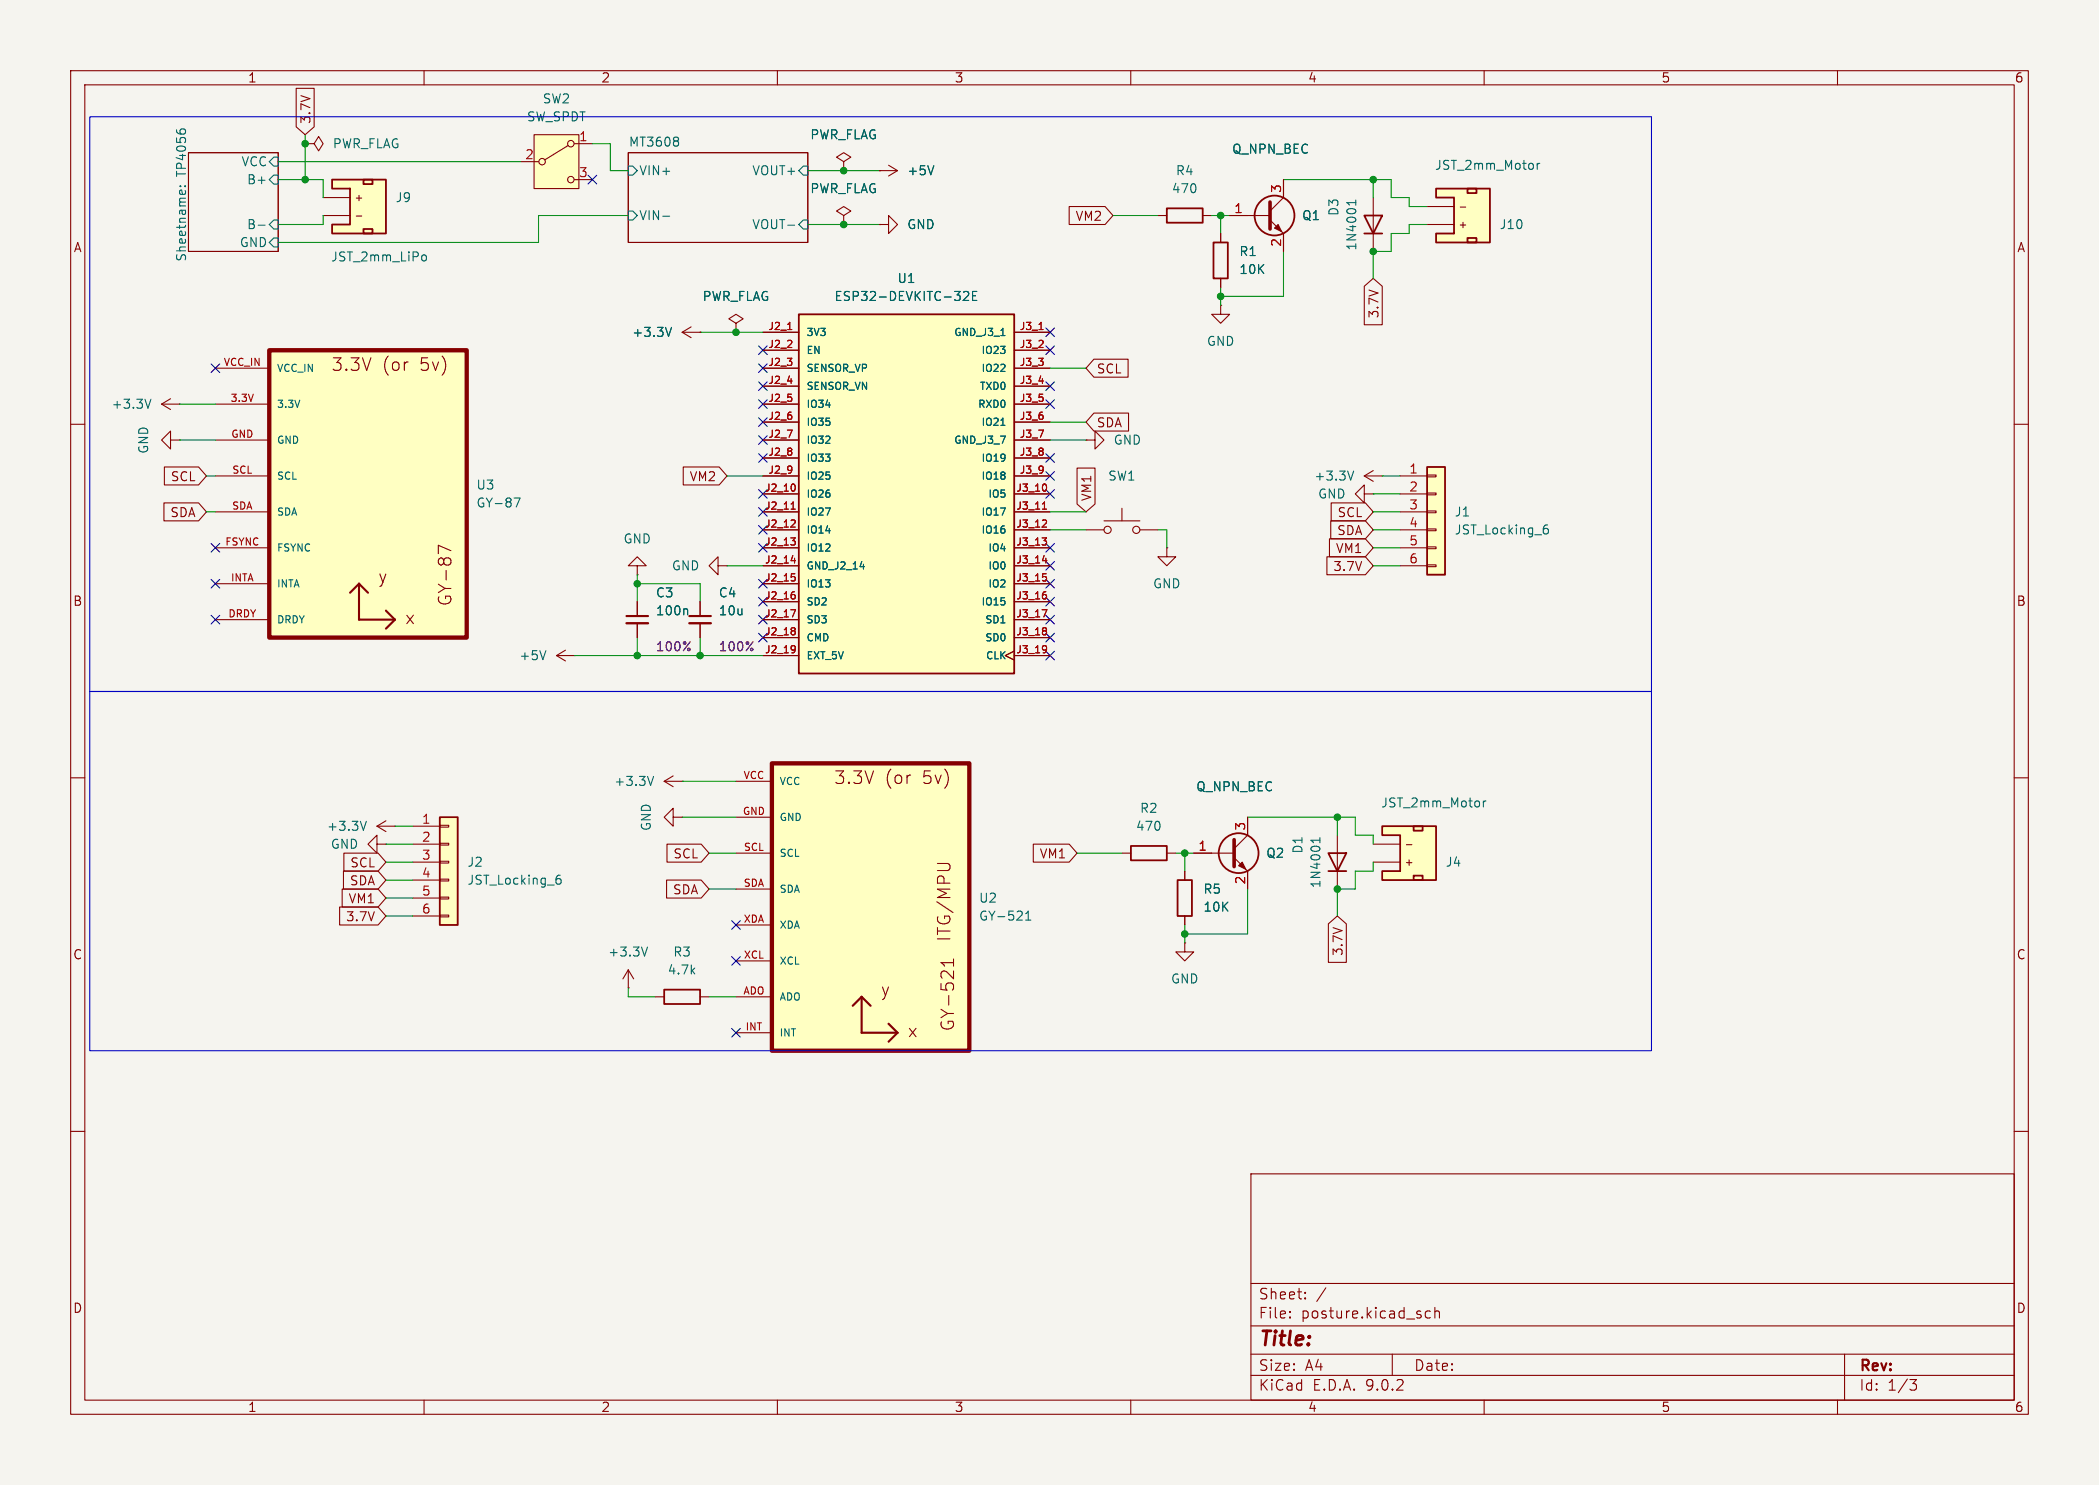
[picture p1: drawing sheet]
<svg xmlns="http://www.w3.org/2000/svg" width="297mm" height="210mm" viewBox="0 0 297 210" stroke-linecap="round" stroke-linejoin="round" font-family="sans-serif">
<path d="M0 0h297v210h-297z" fill="#f5f4ef" stroke="#f5f4ef" stroke-width=".14"/>
<g fill="none" stroke="#840000" stroke-width=".15">
<path d="M10 10h277v190h-277zM12 12h273v186h-273zM60 10v2M110 10v2M160 10v2M210 10v2M260 10v2M26.7 21.6h12.7v14h-12.7zM88.9 21.6h25.4v12.7h-25.4zM119.4 30.5l1-.7-1-.6-1 .6 1 .7v1.3M119.4 31.8h.1M194.3 27.9v7.7"/>
<path d="M22.9 57.2l1.2 .7M22.9 57.2h2.5M24.1 56.4l-1.2 .8M25.4 57.2h.1M10 60h2M285 60h2M10 110h2M53.3 119.4v-1.3l-1.2 1.3 1.2 1.3v-1.3h1.3M54.6 119.4h.1M95.2 115.6v-1.3l-1.2 1.3 1.2 1.2v-1.2h1.3M96.5 115.6h.1M176.5 115.6v2.5l-1.9 1.9"/>
<path d="M189.2 118.1v7.6M285 110h2M158.7 120.7h1.3M165.1 120.7h1.3M168.9 120.7h5.7M174.6 121.3l1.9 1.9v2.5M10 160h2M177 166h108v32h-108zM285 160h2M60 198v2M110 198v2M160 198v2"/>
<path d="M177 194.5h108M177 191.5h108M177 187.5h108M177 181.5h108M182.5 186.3h.1l-.1 .1M182.5 186.3v.1M182.5 185.5v.1M182.5 185.5h.1l-.1 .1M184.7 183.6v.1M184.7 183.6h-.1l.1 .1M184.7 182.8v.1M184.7 182.8h-.1l.1 .1"/>
<path d="M187.6 182.1l-1.3 2M197 191.5v3M202.4 185.5l-.4-.1-.3 .3v.4l.1 .2 .2 .1 .4-.1M203 185.5a.37 .37 0 0 1 .7 .1v.8M203 184.9v1.5M210 198v2M260 198v2M261 191.5v6.5M270.2 195.1h1l-.5 .6a.41 .41 0 0 1 .5 .3v.3l-.2 .2-.5 .1"/>
</g>
<g fill="none" stroke="#006464" stroke-width=".15">
<path d="M95.9 19.5l.1 .1-.1 .3M95.9 20l.1 .2-.1 .4M25.4 27.3l.1-.4h.2l.1 .6M25.5 26.3h.1M26.1 26.3h.2M26.2 26.9l.1 .4M36.5 31.8h1M38.7 24.8h.7v1.2h-.7l-.6-.6zM38.7 31.1h.7v1.3h-.7l-.6-.6zM38.7 33.7h.7v1.2h-.7l-.6-.6zM38.7 22.2h.7v1.3h-.7l-.6-.6zM88.9 23.5h.6l.7 .6-.7 .7h-.6z"/>
<path d="M88.9 29.8h.6l.7 .7-.7 .6h-.6zM93.8 30.6h1M111.5 31.8h.9M113.7 23.5h.6v1.3h-.6l-.7-.7zM113.7 31.1h.6v1.3h-.6l-.7-.6zM191.8 28.3v.7M191.8 28.7h-1.2l.3 .3M21.4 56.5l-.5 1.2M186.8 118.5v.7M186.8 118.8h-1.3l.4 .4"/>
</g>
<g fill="none" stroke="#840000" stroke-width=".25">
<path d="M193 30.5h2.6l-1.3 2.5zM193 33h2.6M160 119.6h5.1v2.1h-5.1zM188 120.7h2.5l-1.3 2.5zM188 123.2h2.5"/>
<circle cx="175.3" cy="120.6" r="2.82"/>
</g>
<path d="M174.6 118.7v3.9" fill="none" stroke="#840000" stroke-width=".51"/>
<path d="M175.3 122.4l.5-.5 .5 1z" fill="#840000" stroke="#840000" stroke-width=".15"/>
<path d="M203.2 26.7h7.6v7.6h-7.6v-1.3h2.5v-5.1h-2.5z" fill="#ffffc2"/>
<path d="M203.2 26.7h7.6v7.6h-7.6v-1.3h2.5v-5.1h-2.5zM207.6 33.7h1.3v.6h-1.3zM207.6 26.7h1.3v.6h-1.3zM166.6 124.5h2.1v5h-2.1z" fill="none" stroke="#840000" stroke-width=".25"/>
<path d="M201.9 31.8h3.8M201.9 29.2h3.8M206.6 29.3h.8M167.6 133.4v1.2h1.3l-1.3 1.3-1.2-1.3h1.2M167.6 133.4h.1M167.6 123.2v1.3M167.6 129.5v1.3" fill="none" stroke="#840000" stroke-width=".15"/>
<path d="M217.5 23.1v.8M217.9 23.1l-.3 .1-.1 .1" fill="none" stroke="#006464" stroke-width=".15"/>
<path d="M109.2 108h28v40.6h-28z" fill="#ffffc2"/>
<path d="M109.2 108h28v40.6h-28z" fill="none" stroke="#840000" stroke-width=".61"/>
<path d="M121.9 141l-1.3 1.2M121.9 141l1.3 1.2M121.9 141v5.1h5.1M125.7 144.8l1.3 1.3M127 146.1l-1.3 1.2" fill="none" stroke="#840000" stroke-width=".3"/>
<path d="M104.1 110.5h5.1M104.1 115.6h5.1M104.1 120.7h5.1M104.1 125.7h5.1M104.1 130.8h5.1M104.1 135.9h5.1M132.6 122.1h1.5l.2 .2M134.9 135.6v1M134.9 136.1h-1.8l.6 .5M104.1 141h5.1M104.1 146.1h5.1" fill="none" stroke="#840000" stroke-width=".15"/>
<path d="M145.1 130.1h.8M145.1 129.2l.4-.4v1.3" fill="none" stroke="#006464" stroke-width=".15"/>
<path d="M195.6 116.8h7.6v7.7h-7.6v-1.3h2.5v-5.1h-2.5z" fill="#ffffc2"/>
<path d="M195.6 116.8h7.6v7.7h-7.6v-1.3h2.5v-5.1h-2.5zM200 116.8h1.3v.7h-1.3zM200 123.8h1.3v.7h-1.3z" fill="none" stroke="#840000" stroke-width=".25"/>
<path d="M124.5 31.8h1.2v-1.3l1.3 1.3-1.3 1.2v-1.2M124.5 31.8h.1M104.1 45.7l1.1-.6-1.1-.6-1 .6 1 .6v1.3M104.1 47h.1M194.3 119.4h3.8M199 119.5h.8M194.3 121.9h3.8" fill="none" stroke="#840000" stroke-width=".15"/>
<path d="M209.9 113.3v.8M210.3 113.3h-.3l-.1 .2" fill="none" stroke="#006464" stroke-width=".15"/>
<path d="M201.9 66h2.6v15.3h-2.6z" fill="#ffffc2"/>
<g fill="none" stroke="#840000" stroke-width=".25">
<path d="M165.1 29.5h5.1v2h-5.1zM201.9 66h2.6v15.3h-2.6z"/>
<circle cx="180.3" cy="30.5" r="2.82"/>
</g>
<g fill="none" stroke="#840000" stroke-width=".15">
<path d="M124.5 24.1h.1M124.5 24.1h2.5M125.7 23.4l1.3 .7M127 24.1l-1.3 .8M163.8 30.5h1.3M170.2 30.5h1.2M174 30.5h5.7M179.7 31.1l1.9 1.9v2.6M181.6 25.4v2.5l-1.9 1.9M198.1 67.3h3.8M198.1 69.9h3.8M198.1 72.4h3.8"/>
<path d="M198.1 74.9h3.8M198.1 77.5h3.8M201.9 67.2h1.3v.2h-1.3zM201.9 69.7h1.3v.3h-1.3zM201.9 72.3h1.3v.2h-1.3zM201.9 74.8h1.3v.3h-1.3zM201.9 77.3h1.3v.3h-1.3zM201.9 79.9h1.3v.2h-1.3zM99.1 85.1v2M99.1 88.1v2.1M198.1 80h3.8"/>
</g>
<path d="M132.1 23.4l-.4 1.3M218.5 74.8l.4-.1 .2 .3v.3l-.1 .1h-.5M219 74.2a.45 .45 0 0 0-.6 .3" fill="none" stroke="#006464" stroke-width=".15"/>
<path d="M97.5 87.1h3.1" fill="none" stroke="#840000" stroke-width=".3"/>
<path d="M97.5 88.1h3.1" fill="none" stroke="#840000" stroke-width=".33"/>
<path d="M179.7 28.6v3.8" fill="none" stroke="#840000" stroke-width=".51"/>
<path d="M180.3 32.3l.5-.5 .6 1z" fill="#840000" stroke="#840000" stroke-width=".15"/>
<path d="M113 44.5h30.5v50.8h-30.5z" fill="#ffffc2"/>
<path d="M171.7 34.3h2v5.1h-2zM113 44.5h30.5v50.8h-30.5z" fill="none" stroke="#840000" stroke-width=".25"/>
<g fill="none" stroke="#840000" stroke-width=".15">
<path d="M43.2 20.3h1.2l.7-1 .6 1-.6 1-.7-1M43.2 20.3h.1M119.4 22.9l1-.7-1-.6-1 .6 1 .7v1.2M119.4 24.1h.1M172.7 33v1.3M172.7 39.4v1.2M107.9 47h5.1M107.9 49.5h5.1M107.9 52.1h5.1M107.9 54.6h5.1M107.9 57.2h5.1M107.9 59.7h5.1"/>
<path d="M143.5 47h5.1M143.5 49.5h5.1M143.5 52.1h5.1M143.5 54.6h5.1M143.5 57.2h5.1M143.5 59.7h5.1M172.7 43.2v1.3h1.3l-1.3 1.2-1.3-1.2h1.3M172.7 43.2h.1M24.1 62.2v-1.2l-1.2 1.2 1.2 1.3v-1.3h1.3M25.4 62.2h.1M107.9 62.2h5.1M107.9 64.8h5.1"/>
<path d="M107.9 67.3h5.1M107.9 69.9h5.1M107.9 72.4h5.1M107.9 74.9h5.1M107.9 77.5h5.1M143.5 62.2h5.1M143.5 64.8h5.1M143.5 67.3h5.1M143.5 69.9h5.1M143.5 72.4h5.1M143.5 74.9h5.1M143.5 77.5h5.1"/>
<path d="M193 69.9v-1.3l-1.2 1.3 1.2 1.2v-1.2h1.3M193 67.3h2.6M193 67.3l1.3 .8M194.3 69.9h.1M194.3 66.5l-1.3 .8M195.6 67.3h.1M78.7 92.7h2.6M78.7 92.7l1.3 .8M80 91.9l-1.3 .8M81.3 92.7h.1M101.6 80v-1.3l-1.3 1.3 1.3 1.3v-1.3h1.3M102.9 80h.1"/>
<path d="M107.9 80h5.1M107.9 82.6h5.1M107.9 85.1h5.1M107.9 87.6h5.1M107.9 90.2h5.1M107.9 92.7h5.1M143.5 92.1l-1.3 .6 1.3 .6M143.5 80h5.1M143.5 82.6h5.1M143.5 85.1h5.1M143.5 87.6h5.1M143.5 90.2h5.1"/>
<path d="M143.5 92.7h5.1"/>
</g>
<g fill="none" stroke="#a90000" stroke-width=".15">
<path d="M111.5 46.6h.5M147 46.6h.6M111.9 76.1h.6l-.3 .4M111.9 72h.6M111.9 79.3h.7M112.1 71.1l.1-.1v1M112.3 73.5l.2 .2v.3l-.6 .5h.6M112.4 68.5l.1 .3-.1 .6M112.4 76.5l.1 .1-.1 .4M147.5 76.1h.6l-.4 .4M147.5 72h.6M147.5 79.3h.6"/>
<path d="M147.7 71.1l.1-.1v1M147.9 73.5l.2 .2-.1 .3-.5 .5h.6M148 68.5l.1 .3-.1 .6M148 76.5l.1 .1-.1 .4M111.9 86.2h.7l-.5 1M112 81.1h.5M112.4 81.6l.1 .1-.1 .4M112.4 84.1l.1 .2-.1 .4M112.4 88.8l.1 .2-.1 .2M112.4 89.3l.1 .1-.1 .3M112.4 91.4h.1a.86 .86 0 0 1-.1 .8M112.5 91.7l-.1 .2"/>
<path d="M147.5 86.2h.6l-.4 1M147.5 81.1h.5M148 81.6l.1 .1-.1 .4M148 84.1l.1 .2-.1 .4M148 88.8l.1 .2-.1 .2M148 89.3l.1 .1-.1 .3M148 91.4a.86 .86 0 0 1-.1 .8M148.1 91.7l-.1 .2"/>
</g>
<path d="M136.3 41.3l.2-.1h.3l.2 .1 .1 .3-.1 .2-.7 .7h.8M137.6 41.8h.4M138.2 41.2h-.6v1.3h.6M141.6 47.5h.6M141.6 60.2h.6M191.5 66.6l-.4 1.3M77.2 92l-.4 1.3M121.7 80.1h.6" fill="none" stroke="#006464" stroke-width=".15"/>
<path d="M47 25.4h7.6v7.6h-7.6v-1.2h2.5v-5.1h-2.5z" fill="#ffffc2"/>
<path d="M47 25.4h7.6v7.6h-7.6v-1.2h2.5v-5.1h-2.5zM51.4 25.4h1.3v.6h-1.3zM51.4 32.4h1.3v.6h-1.3z" fill="none" stroke="#840000" stroke-width=".25"/>
<path d="M45.7 27.9h3.8M45.7 30.5h3.8M50.4 30.6h.8" fill="none" stroke="#840000" stroke-width=".15"/>
<path d="M59.8 36.1h.3l.2 .2v.5l-.2 .1-.3-.1" fill="none" stroke="#006464" stroke-width=".15"/>
<path d="M38.1 49.5h27.9v40.7h-27.9z" fill="#ffffc2"/>
<path d="M38.1 49.5h27.9v40.7h-27.9z" fill="none" stroke="#840000" stroke-width=".61"/>
<path d="M50.8 82.6l-1.3 1.2M50.8 82.6l1.3 1.2M50.8 82.6v5h5.1M54.6 86.4l1.3 1.2M55.9 87.6l-1.3 1.3" fill="none" stroke="#840000" stroke-width=".3"/>
<path d="M30.5 52.1h7.6M30.5 57.2h7.6M30.5 62.2h7.6M30.5 67.3h7.6M30.5 72.4h7.6M30.5 77.5h7.6M63.8 77.9l-1.8-.8v1.2M30.5 82.6h7.6M30.5 87.6h7.6" fill="none" stroke="#840000" stroke-width=".15"/>
<path d="M72.7 70.4h.9l-.6 1.3" fill="none" stroke="#006464" stroke-width=".15"/>
<path d="M62.2 115.6h2.6v15.2h-2.6z" fill="#ffffc2"/>
<path d="M62.2 115.6h2.6v15.2h-2.6zM94 140h5.1v2h-5.1z" fill="none" stroke="#840000" stroke-width=".25"/>
<g fill="none" stroke="#840000" stroke-width=".15">
<path d="M153.7 62.2h1.2v-1.2l1.3 1.2-1.3 1.3v-1.3M153.7 62.2h.1M153.7 74.9h2.5M156.2 73.7h5.1M158.7 71.9v1.8M161.3 74.9h2.5M165.1 77.5v1.2h1.3l-1.3 1.3-1.3-1.3h1.3M165.1 77.5h.1M90.2 80h1.2l-1.2-1.3-1.3 1.3h1.3v1.3M90.2 81.3h.1M90.2 85.1v2M90.2 88.1v2.1"/>
<path d="M58.4 116.8h3.8M58.4 119.4h3.8M62.2 116.7h1.3v.3h-1.3zM62.2 119.3h1.3v.2h-1.3zM94 110.5l1.2 .8M94 110.5h2.5M95.2 109.7l-1.2 .8M96.5 110.5h.1M58.4 121.9h3.8M58.4 124.5h3.8M58.4 127h3.8M58.4 129.5h3.8"/>
<path d="M62.2 121.8h1.3v.2h-1.3zM62.2 124.3h1.3v.3h-1.3zM62.2 126.9h1.3v.2h-1.3zM62.2 129.4h1.3v.3h-1.3zM88.9 139.7h.1M88.9 137.2l-.8 1.2M88.9 137.2l.8 1.2M88.9 137.2v2.5M92.7 141h1.3M99.1 141h1.2"/>
<circle cx="156.7" cy="74.9" r=".51"/>
<circle cx="160.8" cy="74.9" r=".51"/>
</g>
<path d="M97.1 86.1l.2 .2v.6M92.5 109.8l-.4 1.3M78.8 124.3h.4l.2 .2v.3l-.1 .2h-.5M79.3 123.8a.45 .45 0 0 0-.6 .3M91.6 133.9l-.4 1.3" fill="none" stroke="#006464" stroke-width=".15"/>
<path d="M88.6 87.1h3.1" fill="none" stroke="#840000" stroke-width=".3"/>
<path d="M88.6 88.1h3.1" fill="none" stroke="#840000" stroke-width=".33"/>
<path d="M75.6 19.1h6.3v7.6h-6.3z" fill="#ffffc2"/>
<g fill="none" stroke="#840000" stroke-width=".15">
<path d="M41.9 12.5h2.6v5.4l-1.3 1.2-1.3-1.2zM75.6 19.1h6.3v7.6h-6.3zM73.7 22.9h2.5M80.4 20.6l-3.3 2M81.3 20.3h2.5M81.3 25.4h2.5M119.4 24.1h.1M119.4 31.8h.1M124.5 24.1h.1M124.5 31.8h.1M151.3 29.2h5.1l1.1 1.3-1.1 1.3h-5.1zM172.7 33v1.3"/>
<path d="M172.7 39.4v1.2M174 30.5h2.5M181.6 25.4v2.5M181.6 33v2.6M96.5 47l1.3 .8M96.5 47h2.6M97.8 46.2l-1.3 .8M99.1 47h.1M104.1 47h.1M107.9 47h5.1M107.9 49.5h5.1M107.9 52.1h5.1"/>
<path d="M107.9 54.6h5.1M107.9 57.2h5.1M107.9 59.7h5.1M143.5 47h5.1M143.5 49.5h5.1M143.5 52.1h5.1M143.5 54.6h5.1M143.5 57.2h5.1M143.5 59.7h5.1M154.8 58.4h4.9v2.6h-4.9l-1.1-1.3zM154.8 50.8h4.8v2.5h-4.8l-1.1-1.2zM193 40.5l1.3-1.1 1.3 1.1v5.4h-2.6z"/>
<path d="M23.2 71.1h4.9l1.1 1.3-1.1 1.3h-4.9zM23.3 66h4.8l1.1 1.3-1.1 1.3h-4.8zM96.7 66h5.1l1.1 1.3-1.1 1.3h-5.1zM107.9 62.2h5.1M107.9 64.8h5.1M107.9 67.3h5.1M107.9 69.9h5.1M107.9 72.4h5.1M107.9 74.9h5.1M107.9 77.5h5.1M143.5 62.2h5.1M143.5 64.8h5.1"/>
<path d="M143.5 67.3h5.1M143.5 69.9h5.1M143.5 72.4h5.1M143.5 74.9h5.1M143.5 77.5h5.1M152.4 66.2h2.5v5.1l-1.2 1.1-1.3-1.1zM187.8 78.7h5.4l1.1 1.3-1.1 1.3h-5.4zM188.1 76.2h5.1l1.1 1.3-1.1 1.2h-5.1zM188.3 73.7h4.9l1.1 1.2-1.1 1.3h-4.9zM188.4 71.1h4.8l1.1 1.3-1.1 1.3h-4.8zM90.2 85.1v2M90.2 88.1v2.1"/>
<path d="M99.1 85.1v2M99.1 88.1v2.1M107.9 80h5.1M107.9 82.6h5.1M107.9 85.1h5.1M107.9 87.6h5.1M107.9 90.2h5.1M107.9 92.7h5.1M143.5 92.1l-1.3 .6 1.3 .6M143.5 80h5.1M143.5 82.6h5.1M143.5 85.1h5.1"/>
<path d="M143.5 87.6h5.1M143.5 90.2h5.1M143.5 92.7h5.1M53.3 116.8l1.3 .8M53.3 116.8h2.6M54.6 116.1l-1.3 .7M55.9 116.8h.1M94.4 119.4h4.8l1.1 1.3-1.1 1.2h-4.8zM146.2 119.4h5.1l1.1 1.3-1.1 1.2h-5.1zM176.5 115.6v2.5M48.1 128.3h5.4l1.1 1.2-1.1 1.3h-5.4zM48.4 125.7h5.1l1.1 1.3-1.1 1.3h-5.1z"/>
<path d="M48.6 123.2h4.9l1.1 1.3-1.1 1.2h-4.9zM48.7 120.6h4.8l1.1 1.3-1.1 1.3h-4.8zM94.3 124.5h4.9l1.1 1.2-1.1 1.3h-4.9zM167.6 123.2v1.3M167.6 129.5v1.3M168.9 120.7h2.5M176.5 123.2v2.5M188 130.7l1.2-1.2 1.3 1.2v5.4h-2.5z"/>
<circle cx="76.7" cy="22.9" r=".46"/>
<circle cx="80.8" cy="25.4" r=".46"/>
<circle cx="80.8" cy="20.3" r=".46"/>
</g>
<path d="M132.1 23.4l-.4 1.3M95 46.3l-.4 1.3M136.3 41.3l.2-.1h.3l.2 .1 .1 .3-.1 .2-.7 .7h.8M137.6 41.8h.4M138.2 41.2h-.6v1.3h.6M141.6 47.5h.6M141.6 60.2h.6M97.1 86.1l.2 .2v.6M121.7 80.1h.6M51.8 116.1l-.4 1.3" fill="none" stroke="#006464" stroke-width=".15"/>
<g fill="none" stroke="#009600" stroke-width=".15">
<path d="M43.2 19.1v6.3M39.4 25.4h6.3v2.5M39.4 22.9h34.3M45.7 30.5v1.3h-6.3M83.8 20.3h2.6v3.8h2.5M88.9 30.5h-12.7v3.8h-36.8M114.3 31.8h10.2M114.3 24.1h10.2M157.5 30.5h6.3M171.4 30.5h2.6M172.7 30.5v2.5M181.6 35.6v6.3h-8.9"/>
<path d="M181.6 25.4h15.2v2.5h2.6v1.3h2.5M194.3 25.4v2.5M201.9 31.8h-2.5v1.2h-2.6v2.6h-2.5v3.8M25.4 57.2h5.1M99.1 47h8.8M148.6 52.1h5.1M148.6 59.7h5.1M172.7 40.6v2.6M25.4 62.2h5.1M29.2 72.4h1.3M29.2 67.3h1.3M102.9 67.3h5"/>
<path d="M148.6 74.9h5.1M148.6 72.4h5.1M148.6 62.2h5.1M163.8 74.9h1.3v2.6M194.3 77.5h3.8M194.3 74.9h3.8M194.3 72.4h3.8M194.3 69.9h3.8M195.6 67.3h2.5M81.3 92.7h26.6M90.2 82.6h8.9v2.5M90.2 81.3v3.8"/>
<path d="M90.2 90.2v2.5M99.1 90.2v2.5M102.9 80h5M194.3 80h3.8M54.6 119.4h3.8M55.9 116.8h2.5M96.5 115.6h7.6M96.5 110.5h7.6M176.5 115.6h15.3v2.5h2.5v1.3M189.2 115.6v2.5M54.6 129.5h3.8M54.6 121.9h3.8"/>
<path d="M54.6 127h3.8M54.6 124.5h3.8M88.9 139.7v1.3h3.8M100.3 120.7h3.8M100.3 125.7h3.8M152.4 120.7h6.3M166.4 120.7h2.5M167.6 120.7v2.5M167.6 130.8v2.6M176.5 125.7v6.4h-8.9M194.3 121.9v1.3h-2.5v2.5h-2.6v3.8M100.3 141h3.8"/>
</g>
<g fill="none" stroke="#000084" stroke-width=".15">
<path d="M83.2 24.8l1.2 1.2M84.4 24.8l-1.2 1.2M29.9 51.5l1.2 1.2M31.1 51.5l-1.2 1.2M107.3 59.1l1.3 1.2M107.3 51.5l1.3 1.2M107.3 48.9l1.3 1.2M107.3 56.5l1.3 1.3M107.3 54l1.3 1.2M108.6 59.1l-1.3 1.2M108.6 51.5l-1.3 1.2M108.6 48.9l-1.3 1.2"/>
<path d="M108.6 56.5l-1.3 1.3M108.6 54l-1.3 1.2M148 46.4l1.2 1.2M148 48.9l1.2 1.2M148 54l1.2 1.2M148 56.5l1.2 1.3M149.2 46.4l-1.2 1.2M149.2 48.9l-1.2 1.2M149.2 54l-1.2 1.2M149.2 56.5l-1.2 1.3M29.9 76.9l1.2 1.2M31.1 76.9l-1.2 1.2"/>
<path d="M107.3 69.2l1.3 1.3M107.3 76.9l1.3 1.2M107.3 74.3l1.3 1.2M107.3 71.8l1.3 1.2M107.3 61.6l1.3 1.2M107.3 64.2l1.3 1.2M108.6 69.2l-1.3 1.3M108.6 76.9l-1.3 1.2M108.6 74.3l-1.3 1.2M108.6 71.8l-1.3 1.2M108.6 61.6l-1.3 1.2M108.6 64.2l-1.3 1.2"/>
<path d="M148 76.9l1.2 1.2M148 79.4l1.2 1.2M148 64.2l1.2 1.2M148 66.7l1.2 1.2M148 69.2l1.2 1.3M149.2 76.9l-1.2 1.2M149.2 79.4l-1.2 1.2M149.2 64.2l-1.2 1.2M149.2 66.7l-1.2 1.2M149.2 69.2l-1.2 1.3M29.9 87l1.2 1.2M29.9 81.9l1.2 1.3"/>
<path d="M31.1 87l-1.2 1.2M31.1 81.9l-1.2 1.3M107.3 89.6l1.3 1.2M107.3 87l1.3 1.2M107.3 84.5l1.3 1.2M107.3 81.9l1.3 1.3M108.6 89.6l-1.3 1.2M108.6 87l-1.3 1.2M108.6 84.5l-1.3 1.2M108.6 81.9l-1.3 1.3M148 92.1l1.2 1.2M148 87l1.2 1.2"/>
<path d="M148 81.9l1.2 1.3M148 89.6l1.2 1.2M148 84.5l1.2 1.2M149.2 92.1l-1.2 1.2M149.2 87l-1.2 1.2M149.2 81.9l-1.2 1.3M149.2 89.6l-1.2 1.2M149.2 84.5l-1.2 1.2M103.5 130.2l1.2 1.2M103.5 135.3l1.2 1.2M104.7 130.2l-1.2 1.2M104.7 135.3l-1.2 1.2"/>
<path d="M103.5 145.4l1.2 1.3M104.7 145.4l-1.2 1.3"/>
</g>
<path d="M12.7 16.5h221v81.3h-221zM12.7 97.8h221v50.8h-221z" fill="none" stroke="#0000c2" stroke-width=".15"/>
<g fill="none" stroke="#a90000" stroke-width=".15">
<path d="M111.5 46.6h.5M147 46.6h.6M111.9 76.1h.6l-.3 .4M111.9 72h.6M111.9 79.3h.7M112.1 71.1l.1-.1v1M112.3 73.5l.2 .2v.3l-.6 .5h.6M112.4 68.5l.1 .3-.1 .6M112.4 76.5l.1 .1-.1 .4M147.5 76.1h.6l-.4 .4M147.5 72h.6M147.5 79.3h.6"/>
<path d="M147.7 71.1l.1-.1v1M147.9 73.5l.2 .2-.1 .3-.5 .5h.6M148 68.5l.1 .3-.1 .6M148 76.5l.1 .1-.1 .4M111.9 86.2h.7l-.5 1M112 81.1h.5M112.4 81.6l.1 .1-.1 .4M112.4 84.1l.1 .2-.1 .4M112.4 88.8l.1 .2-.1 .2M112.4 89.3l.1 .1-.1 .3M112.4 91.4h.1a.86 .86 0 0 1-.1 .8M112.5 91.7l-.1 .2"/>
<path d="M147.5 86.2h.6l-.4 1M147.5 81.1h.5M148 81.6l.1 .1-.1 .4M148 84.1l.1 .2-.1 .4M148 88.8l.1 .2-.1 .2M148 89.3l.1 .1-.1 .3M148 91.4a.86 .86 0 0 1-.1 .8M148.1 91.7l-.1 .2"/>
</g>
<g fill="#009600" stroke="#009600" stroke-width=".15">
<circle cx="167.6" cy="132.1" r=".46"/>
<circle cx="189.2" cy="115.6" r=".46"/>
<circle cx="189.2" cy="125.7" r=".46"/>
<circle cx="167.6" cy="120.7" r=".46"/>
<circle cx="43.2" cy="25.4" r=".46"/>
<circle cx="90.2" cy="92.7" r=".46"/>
<circle cx="90.2" cy="82.6" r=".46"/>
<circle cx="172.7" cy="30.5" r=".46"/>
<circle cx="172.7" cy="41.9" r=".46"/>
<circle cx="43.2" cy="20.3" r=".46"/>
<circle cx="194.3" cy="25.4" r=".46"/>
<circle cx="119.4" cy="24.1" r=".46"/>
<circle cx="194.3" cy="35.6" r=".46"/>
<circle cx="99.1" cy="92.7" r=".46"/>
<circle cx="104.1" cy="47" r=".46"/>
<circle cx="119.4" cy="31.8" r=".46"/>
</g>
<text font-size="2.8" fill="#840000" x="178" y="190.9">Title:</text>
<g font-size="2.5" fill="#840000">
<text x="46.8" y="52.7">3.3V</text>
<text x="54.1" y="52.7">(or</text>
<text x="59.4" y="52.7">5v)</text>
<text x="53.4" y="82.7">y</text>
<text x="57.3" y="88.5">x</text>
<text x="64.1" y="86.6" transform="rotate(-90 64.1 86.6)">GY-87</text>
<text x="118" y="111.1">3.3V</text>
<text x="125.2" y="111.1">(or</text>
<text x="130.5" y="111.1">5v)</text>
<text x="134.7" y="133.2" transform="rotate(-90 134.7 133.2)">ITG/MPU</text>
<text x="124.6" y="141.1">y</text>
<text x="128.4" y="146.9">x</text>
<text x="135.2" y="145.9" transform="rotate(-90 135.2 145.9)">GY-521</text>
</g>
<g font-size="2.1" fill="#840000">
<text x="178" y="184">Sheet:</text>
<text x="178" y="186.7">File:</text>
<text x="184.1" y="186.7">posture.kicad_sch</text>
<text x="178" y="196.9">KiCad</text>
<text x="178" y="194.1">Size:</text>
<text x="184.7" y="194.1">A4</text>
<text x="185.7" y="196.9">E.D.A.</text>
<text x="193.3" y="196.9">9.0.2</text>
<text x="200" y="194.1">Date:</text>
<text x="263" y="194.3">Rev:</text>
<text x="263" y="196.9">Id:</text>
<text x="267.1" y="196.9">1/3</text>
</g>
<g font-size="1.8" fill="#840000">
<text x="35" y="11.9">1</text>
<text x="85" y="11.9">2</text>
<text x="135" y="11.9">3</text>
<text x="185" y="11.9">4</text>
<text x="235" y="11.9">5</text>
<text x="285" y="11.9">6</text>
<text x="44.1" y="17.6" transform="rotate(-90 44.1 17.6)">3.7V</text>
<text x="10.3" y="35.9">A</text>
<text x="152.1" y="31.4">VM2</text>
<text x="285.3" y="35.9">A</text>
<text x="195.3" y="45.1" transform="rotate(-90 195.3 45.1)">3.7V</text>
<text x="155.1" y="53">SCL</text>
<text x="155.1" y="60.6">SDA</text>
<text x="24.1" y="68.3">SCL</text>
<text x="97.5" y="68.3">VM2</text>
<text x="154.6" y="71" transform="rotate(-90 154.6 71)">VM1</text>
<text x="24" y="73.3">SDA</text>
<text x="189.1" y="75.9">SDA</text>
<text x="189.2" y="73.3">SCL</text>
<text x="188.6" y="81">3.7V</text>
<text x="188.9" y="78.4">VM1</text>
<text x="10.3" y="85.9">B</text>
<text x="285.3" y="85.9">B</text>
<text x="49.4" y="125.4">SDA</text>
<text x="49.5" y="122.9">SCL</text>
<text x="95.2" y="121.6">SCL</text>
<text x="147" y="121.6">VM1</text>
<text x="48.9" y="130.5">3.7V</text>
<text x="49.2" y="128">VM1</text>
<text x="95.1" y="126.7">SDA</text>
<text x="10.3" y="135.9">C</text>
<text x="190.2" y="135.3" transform="rotate(-90 190.2 135.3)">3.7V</text>
<text x="285.3" y="135.9">C</text>
<text x="10.3" y="185.9">D</text>
<text x="285.3" y="185.9">D</text>
<text x="35" y="199.9">1</text>
<text x="85" y="199.9">2</text>
<text x="135" y="199.9">3</text>
<text x="185" y="199.9">4</text>
<text x="235" y="199.9">5</text>
<text x="285" y="199.9">6</text>
</g>
<g font-size="1.8" fill="#006464">
<text x="74.5" y="17.4">SW_SPDT</text>
<text x="76.7" y="14.8">SW2</text>
<text x="34.1" y="23.7">VCC</text>
<text x="47" y="21.2">PWR_FLAG</text>
<text x="88.9" y="20.8">MT3608</text>
<text x="114.6" y="19.9">PWR_FLAG</text>
<text x="174.3" y="21.9">Q_NPN_BEC</text>
<text x="26.4" y="25" transform="rotate(-90 26.4 25)">TP4056</text>
<text x="34.9" y="26.3">B+</text>
<text x="55.9" y="28.8">J9</text>
<text x="90.4" y="25">VIN+</text>
<text x="106.3" y="25">VOUT+</text>
<text x="114.6" y="27.5">PWR_FLAG</text>
<text x="128.3" y="25">+5V</text>
<text x="165.7" y="27.5">470</text>
<text x="166.3" y="25">R4</text>
<text x="203" y="24.2">JST_2mm_Motor</text>
<text x="33.8" y="35.2">GND</text>
<text x="34.9" y="32.6">B-</text>
<text x="90.4" y="31.3">VIN-</text>
<text x="106.3" y="32.6">VOUT-</text>
<text x="128.3" y="32.6">GND</text>
<text x="184.2" y="31.3">Q1</text>
<text x="189.6" y="30.6" transform="rotate(-90 189.6 30.6)">D3</text>
<text x="192.1" y="35.5" transform="rotate(-90 192.1 35.5)">1N4001</text>
<text x="212.1" y="32.6">J10</text>
<text x="26.4" y="37.1" transform="rotate(-90 26.4 37.1)">Sheetname:</text>
<text x="46.7" y="37.2">JST_2mm_LiPo</text>
<text x="126.9" y="40.2">U1</text>
<text x="175.3" y="36.4">R1</text>
<text x="175.3" y="39">10K</text>
<text x="89.4" y="47.9">+3.3V</text>
<text x="99.3" y="42.8">PWR_FLAG</text>
<text x="118" y="42.8">ESP32-DEVKITC-32E</text>
<text x="170.7" y="49.1">GND</text>
<text x="15.7" y="58">+3.3V</text>
<text x="21.2" y="64.3" transform="rotate(-90 21.2 64.3)">GND</text>
<text x="157.5" y="63.1">GND</text>
<text x="67.3" y="69.4">U3</text>
<text x="67.3" y="72">GY-87</text>
<text x="156.7" y="68.2">SW1</text>
<text x="185.9" y="68.2">+3.3V</text>
<text x="186.4" y="70.7">GND</text>
<text x="88.1" y="77.1">GND</text>
<text x="205.7" y="73.3">J1</text>
<text x="205.7" y="75.8">JST_Locking_6</text>
<text x="95" y="80.9">GND</text>
<text x="163.1" y="83.4">GND</text>
<text x="92.7" y="84.7">C3</text>
<text x="92.7" y="87.2">100n</text>
<text x="101.6" y="84.7">C4</text>
<text x="101.6" y="87.2">10u</text>
<text x="73.4" y="93.6">+5V</text>
<text x="86.8" y="111.4">+3.3V</text>
<text x="169.2" y="112.1">Q_NPN_BEC</text>
<text x="46.2" y="117.7">+3.3V</text>
<text x="92.3" y="117.6" transform="rotate(-90 92.3 117.6)">GND</text>
<text x="160.6" y="117.7">470</text>
<text x="161.2" y="115.2">R2</text>
<text x="195.3" y="114.4">JST_2mm_Motor</text>
<text x="46.7" y="120.2">GND</text>
<text x="66" y="122.8">J2</text>
<text x="66" y="125.3">JST_Locking_6</text>
<text x="179.1" y="121.5">Q2</text>
<text x="184.5" y="120.8" transform="rotate(-90 184.5 120.8)">D1</text>
<text x="187" y="125.7" transform="rotate(-90 187 125.7)">1N4001</text>
<text x="204.5" y="122.8">J4</text>
<text x="138.4" y="130.4">GY-521</text>
<text x="138.4" y="127.9">U2</text>
<text x="170.2" y="126.6">R5</text>
<text x="170.2" y="129.1">10K</text>
<text x="86" y="135.5">+3.3V</text>
<text x="95.2" y="135.5">R3</text>
<text x="94.4" y="138">4.7k</text>
<text x="165.6" y="139.3">GND</text>
</g>
<g font-size="1.8" fill="#a90000">
<text x="74.2" y="22.6">2</text>
<text x="81.8" y="20.1">1</text>
<text x="81.8" y="25.1">3</text>
<text x="181.4" y="27.4" transform="rotate(-90 181.4 27.4)">3</text>
<text x="174.6" y="30.2">1</text>
<text x="181.4" y="35" transform="rotate(-90 181.4 35)">2</text>
<text x="199.3" y="67.1">1</text>
<text x="199.3" y="69.6">2</text>
<text x="199.3" y="72.1">3</text>
<text x="199.3" y="74.7">4</text>
<text x="199.3" y="77.2">5</text>
<text x="199.3" y="79.8">6</text>
<text x="59.6" y="116.6">1</text>
<text x="59.6" y="119.1">2</text>
<text x="176.3" y="117.5" transform="rotate(-90 176.3 117.5)">3</text>
<text x="59.6" y="121.7">3</text>
<text x="59.6" y="124.2">4</text>
<text x="169.5" y="120.4">1</text>
<text x="176.3" y="125.2" transform="rotate(-90 176.3 125.2)">2</text>
<text x="59.6" y="126.7">5</text>
<text x="59.6" y="129.3">6</text>
</g>
<g font-size="1.8" fill="#840084">
<text x="92.7" y="92.3">100%</text>
<text x="101.6" y="92.3">100%</text>
</g>
<g font-size="1.4" fill="#840000">
<text x="50.1" y="28.7">+</text>
<text x="206.3" y="32.5">+</text>
<text x="198.6" y="122.6">+</text>
</g>
<g font-size="1.4" fill="#a90000">
<text x="108.6" y="46.7">J2_1</text>
<text x="144.2" y="46.7">J3_1</text>
<text x="31.6" y="51.8">VCC_IN</text>
<text x="108.6" y="49.3">J2_2</text>
<text x="108.6" y="51.8">J2_3</text>
<text x="144.2" y="49.3">J3_2</text>
<text x="144.2" y="51.8">J3_3</text>
<text x="32.5" y="56.9">3.3V</text>
<text x="108.6" y="54.4">J2_4</text>
<text x="108.6" y="56.9">J2_5</text>
<text x="108.6" y="59.4">J2_6</text>
<text x="144.2" y="54.4">J3_4</text>
<text x="144.2" y="56.9">J3_5</text>
<text x="144.2" y="59.4">J3_6</text>
<text x="32.6" y="62">GND</text>
<text x="108.6" y="62">J2_7</text>
<text x="108.6" y="64.5">J2_8</text>
<text x="144.2" y="62">J3_7</text>
<text x="144.2" y="64.5">J3_8</text>
<text x="32.8" y="67.1">SCL</text>
<text x="108.1" y="69.6">J2_10</text>
<text x="108.6" y="67.1">J2_9</text>
<text x="143.7" y="69.6">J3_10</text>
<text x="144.2" y="67.1">J3_9</text>
<text x="31.8" y="77.2">FSYNC</text>
<text x="32.7" y="72.1">SDA</text>
<text x="108.1" y="72.1">J2_11</text>
<text x="108.1" y="74.7">J2_12</text>
<text x="108.1" y="77.2">J2_13</text>
<text x="143.7" y="72.1">J3_11</text>
<text x="143.7" y="74.7">J3_12</text>
<text x="143.7" y="77.2">J3_13</text>
<text x="32.6" y="82.3">INTA</text>
<text x="108.1" y="79.8">J2_14</text>
<text x="108.1" y="82.3">J2_15</text>
<text x="143.7" y="79.8">J3_14</text>
<text x="143.7" y="82.3">J3_15</text>
<text x="32.2" y="87.4">DRDY</text>
<text x="108.1" y="84.8">J2_16</text>
<text x="108.1" y="87.4">J2_17</text>
<text x="108.1" y="89.9">J2_18</text>
<text x="143.7" y="84.8">J3_16</text>
<text x="143.7" y="87.4">J3_17</text>
<text x="143.7" y="89.9">J3_18</text>
<text x="108.1" y="92.5">J2_19</text>
<text x="143.7" y="92.5">J3_19</text>
<text x="105.1" y="110.2">VCC</text>
<text x="105" y="115.3">GND</text>
<text x="105.1" y="125.5">SDA</text>
<text x="105.1" y="120.4">SCL</text>
<text x="105.1" y="130.6">XDA</text>
<text x="105.1" y="135.6">XCL</text>
<text x="105.1" y="140.7">ADO</text>
<text x="105.4" y="145.8">INT</text>
</g>
<g font-size="1.4" fill="#006464">
<text x="114" y="47.7">3V3</text>
<text x="134.9" y="47.7">GND_J3_1</text>
<text x="39.1" y="52.8">VCC_IN</text>
<text x="114" y="50.3">EN</text>
<text x="114" y="52.8">SENSOR_VP</text>
<text x="138.8" y="50.3">IO23</text>
<text x="138.8" y="52.8">IO22</text>
<text x="39.1" y="57.9">3.3V</text>
<text x="114" y="55.3">SENSOR_VN</text>
<text x="114" y="57.9">IO34</text>
<text x="138.3" y="57.9">RXD0</text>
<text x="138.5" y="55.3">TXD0</text>
<text x="39.1" y="63">GND</text>
<text x="114" y="60.4">IO35</text>
<text x="114" y="63">IO32</text>
<text x="114" y="65.5">IO33</text>
<text x="134.9" y="63">GND_J3_7</text>
<text x="138.8" y="60.4">IO21</text>
<text x="138.8" y="65.5">IO19</text>
<text x="39.1" y="68">SCL</text>
<text x="114" y="68">IO25</text>
<text x="114" y="70.6">IO26</text>
<text x="138.8" y="68">IO18</text>
<text x="139.7" y="70.6">IO5</text>
<text x="39.1" y="73.1">SDA</text>
<text x="114" y="73.1">IO27</text>
<text x="114" y="75.7">IO14</text>
<text x="138.8" y="73.1">IO17</text>
<text x="138.8" y="75.7">IO16</text>
<text x="39.1" y="78.2">FSYNC</text>
<text x="39.1" y="83.3">INTA</text>
<text x="114" y="78.2">IO12</text>
<text x="114" y="80.7">GND_J2_14</text>
<text x="114" y="83.3">IO13</text>
<text x="139.7" y="78.2">IO4</text>
<text x="139.7" y="80.7">IO0</text>
<text x="139.7" y="83.3">IO2</text>
<text x="39.1" y="88.4">DRDY</text>
<text x="114" y="85.8">SD2</text>
<text x="114" y="88.4">SD3</text>
<text x="138.8" y="85.8">IO15</text>
<text x="139.3" y="88.4">SD1</text>
<text x="114" y="90.9">CMD</text>
<text x="114" y="93.4">EXT_5V</text>
<text x="139.3" y="90.9">SD0</text>
<text x="139.4" y="93.4">CLK</text>
<text x="110.2" y="111.2">VCC</text>
<text x="110.2" y="116.3">GND</text>
<text x="110.2" y="121.4">SCL</text>
<text x="110.2" y="126.5">SDA</text>
<text x="110.2" y="131.5">XDA</text>
<text x="110.2" y="136.6">XCL</text>
<text x="110.2" y="141.7">ADO</text>
<text x="110.2" y="146.8">INT</text>
</g>
</svg>
